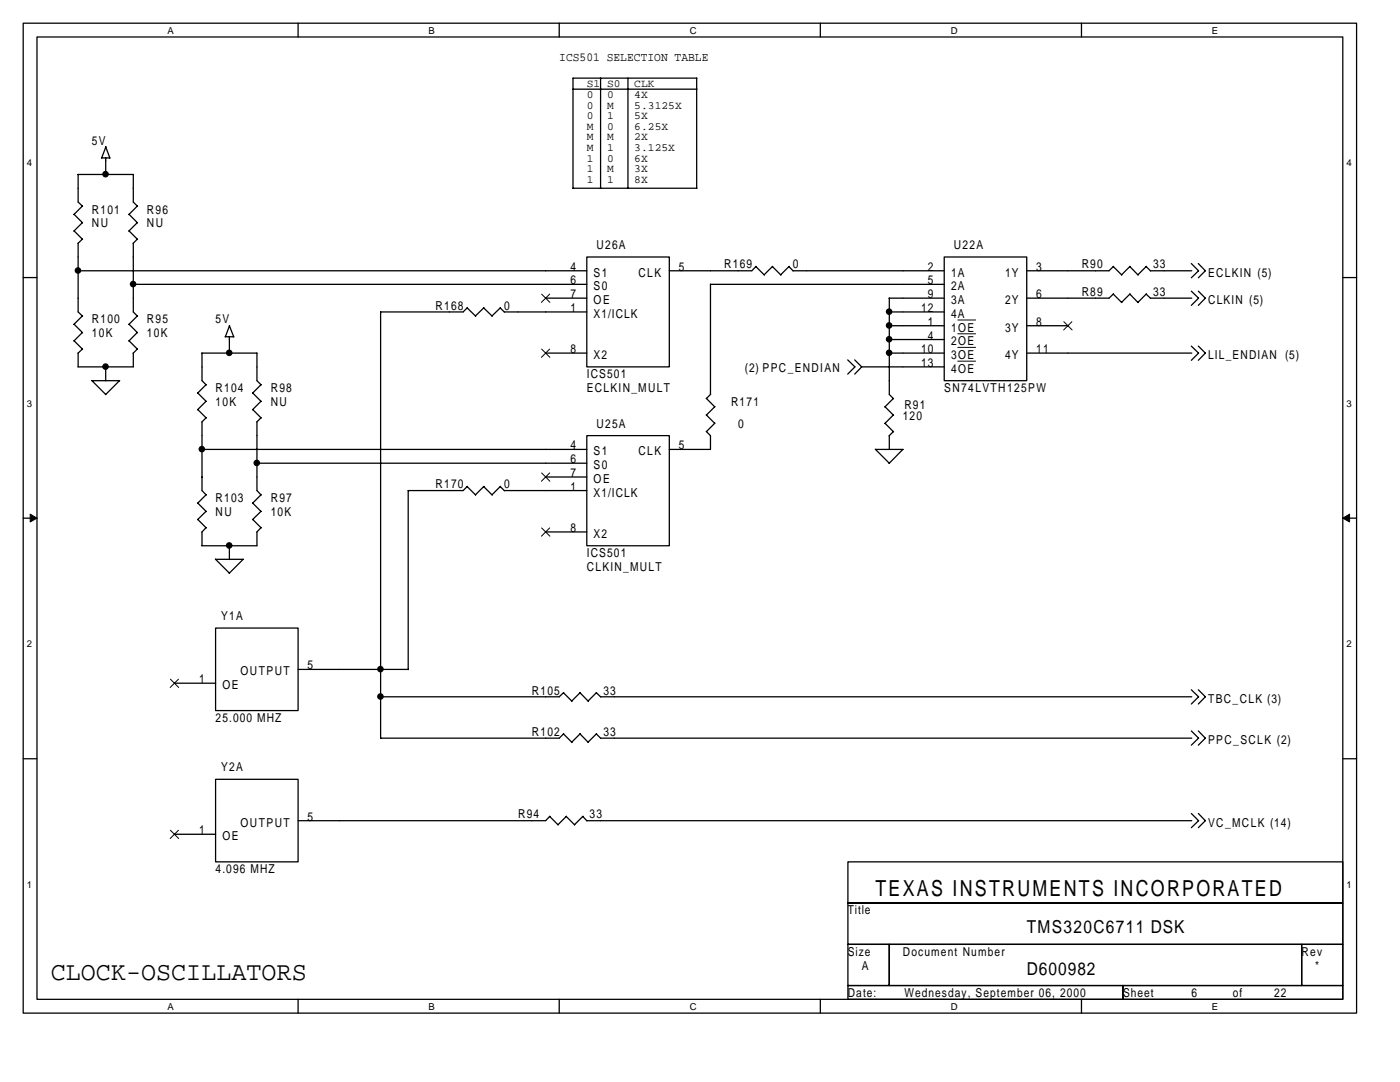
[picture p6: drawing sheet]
<svg xmlns="http://www.w3.org/2000/svg" width="279mm" height="216mm" viewBox="0 0 279 216" stroke-linecap="round" stroke-linejoin="round" font-family="sans-serif">
<path d="M4.6 4.6h266.1v197.6h-266.1zM7.4 7.4h260.6v192h-260.6z" fill="none" stroke="#000" stroke-width=".25"/>
<g fill="#fff">
<path d="M33.4 4.9h1.3v2.2h-1.3z"/>
<path d="M33.4 199.7h1.3v2.2h-1.3z"/>
</g>
<path d="M59.5 4.6v2.8M59.5 199.4v2.8" fill="none" stroke="#000" stroke-width=".25"/>
<g fill="#fff">
<path d="M85.5 4.9h1.3v2.2h-1.3z"/>
<path d="M85.5 199.7h1.3v2.2h-1.3z"/>
</g>
<path d="M111.6 4.6v2.8M111.6 199.4v2.8" fill="none" stroke="#000" stroke-width=".25"/>
<g fill="#fff">
<path d="M137.6 4.9h1.4v2.2h-1.4z"/>
<path d="M137.6 199.7h1.4v2.2h-1.4z"/>
</g>
<path d="M163.7 4.6v2.8M163.7 199.4v2.8" fill="none" stroke="#000" stroke-width=".25"/>
<g fill="#fff">
<path d="M189.8 4.9h1.3v2.2h-1.3z"/>
<path d="M189.8 199.7h1.3v2.2h-1.3z"/>
</g>
<path d="M215.8 4.6v2.8M215.8 199.4v2.8" fill="none" stroke="#000" stroke-width=".25"/>
<g fill="#fff">
<path d="M241.9 4.9h1.3v2.2h-1.3z"/>
<path d="M241.9 199.7h1.3v2.2h-1.3z"/>
<path d="M5.3 31.4h1.1v2.2h-1.1z"/>
<path d="M268.7 31.4h1.1v2.2h-1.1z"/>
<path d="M5.3 79.4h1.1v2.2h-1.1z"/>
<path d="M268.7 79.4h1.1v2.2h-1.1z"/>
</g>
<path d="M4.6 55.4h2.8M268 55.4h2.7" fill="none" stroke="#000" stroke-width=".25"/>
<g fill="#fff">
<path d="M5.3 127.4h1.1v2.2h-1.1z"/>
<path d="M268.7 127.4h1.1v2.2h-1.1z"/>
</g>
<path d="M4.6 103.4h2.8M268 103.4h2.7" fill="none" stroke="#000" stroke-width=".25"/>
<g fill="#000" stroke="#000" stroke-width=".2">
<path d="M6 102.6l1.4 .8-1.4 .8z" fill-rule="evenodd"/>
<path d="M268 103.4l1.3-.8v1.6z" fill-rule="evenodd"/>
</g>
<g fill="#fff">
<path d="M5.3 175.4h1.1v2.2h-1.1z"/>
<path d="M268.7 175.4h1.1v2.2h-1.1z"/>
</g>
<g fill="none" stroke="#000" stroke-width=".25">
<path d="M114.4 17.8h24.7M119.9 15.6v22M125.3 15.6v22M139 15.6v22M139.1 15.6h-24.7v22M15.6 34.8h11v5.5l.8 .9M15.6 34.8v5.5l.9 .9M20.2 31.5h1.7M21.1 31.5v3.4M21.1 29.3l.8 2.3M21.1 29.3l-.8 2.2M114.4 37.6h24.7"/>
<path d="M14.8 42.8l1.7 1.7M14.8 46.1l1.7 1.7M15.6 54h101.5M15.6 48.5v13.7l.9 .9M16.4 41.1l-1.7 1.7M16.4 44.4l-1.7 1.7M16.4 47.7l-.8 .9M25.8 42.8l1.6 1.7M25.8 46.1l1.6 1.7M26.6 48.5v13.7l.8 .9M26.6 56.7h90.5M27.4 41.1l-1.7 1.7"/>
<path d="M27.4 44.4l-1.7 1.7M27.4 47.7l-.8 .9M108.9 59.5h8.2M117.1 51.3h16.5v21.9h-16.5zM141.8 56.7v22M141.8 56.7h46.6M150.8 53.2l1.7 1.7M150.9 53.1l-.9 .9h-16.4M154.1 53.2l1.7 1.7M154.2 53.1l-1.7 1.7M157.5 53.2l.8 .9M157.5 53.1l-1.7 1.7"/>
<path d="M158.3 54h30.1M177.4 59.5h11M177.5 59.5v19.2l.8 .9M188.4 51.3h16.5v24.7h-16.5zM222.2 53.2l1.7 1.7M222.2 58.7l1.7 1.7M222.2 53.1l-.9 .9h-16.4M222.2 58.6l-.9 .9h-16.4M225.5 53.2l1.6 1.7M225.5 58.7l1.6 1.7M225.5 53.1l-1.7 1.7M225.5 58.6l-1.7 1.7"/>
<path d="M228.7 53.2l.9 .9M228.7 58.7l.9 .8M228.8 53.1l-1.7 1.7M228.8 58.6l-1.7 1.7M229.6 54h8.2M229.6 59.5h8.2M237.8 52.6l1.4 1.4-1.4 1.4M237.8 58.1l1.4 1.4-1.4 1.4M239.2 52.6l1.4 1.4-1.4 1.4M239.2 58.1l1.4 1.4-1.4 1.4M14.8 64.7l1.7 1.7M14.8 68l1.7 1.7"/>
<path d="M15.6 70.5v2.7M16.4 63l-1.7 1.7M16.4 66.4l-1.7 1.6M16.4 69.7l-.8 .8M18.3 75.9l2.8 2.8M18.3 76h5.6M21.1 73.2v2.8M23.8 76l-2.7 2.8M25.8 64.7l1.6 1.7M25.8 68l1.6 1.7M26.6 70.5v2.7h-11M27.4 63l-1.7 1.7"/>
<path d="M27.4 66.4l-1.7 1.6M27.4 69.7l-.8 .8M39.5 78.4l1.7 1.7M40.3 70.5h11v5.5l.8 .8M40.3 70.5v5.5l.9 .8M41.1 76.8l-1.7 1.7M45.8 67.2v3.3M45.8 65l.9 2.2M45.8 65l-.9 2.2h1.7M50.4 78.4l1.7 1.7M52.1 76.8l-1.7 1.7M94.9 63.1l-1.6-1.7-.9 .8h-16.4v85.1"/>
<path d="M96.5 61.4l1.7 1.7M96.6 61.4l-1.7 1.6M99.8 61.4l.9 .9M99.9 61.4l-1.7 1.6M100.6 62.2h16.5M108.9 70.5h8.2M140.9 79.5l1.7 1.7M141.8 78.7l-.8 .8M169.2 71.8l1.4 1.4-1.4 1.4M170.6 71.8l1.4 1.4-1.4 1.4M171.9 73.2h16.5M177.4 62.2h11"/>
<path d="M177.4 70.5h11M177.4 65h11M177.4 67.7h11M178.3 79.5l-1.7 1.7M204.9 70.5h32.9M204.9 65h8.2M237.8 69.1l1.4 1.4-1.4 1.4M239.2 69.1l1.4 1.4-1.4 1.4M39.5 81.7l1.7 1.7M40.3 89.7h76.8M40.3 84.2v13.7l.9 .9M41.1 80.1l-1.7 1.7"/>
<path d="M41.1 83.4l-.8 .8M41.1 98.7l-1.7 1.7M50.4 81.7l1.7 1.7M51.3 84.2v13.7l.8 .9M51.3 92.4h65.8M52.1 98.7l-1.7 1.7M52.1 80.1l-1.7 1.7M52.1 83.4l-.9 .8M93.2 97.1l1.7 1.7M93.3 97l-.9 .9h-10.9v35.7M96.5 97.1l1.7 1.7M96.6 97l-1.7 1.7"/>
<path d="M99.8 97.1l.9 .8M99.9 97l-1.7 1.7M100.6 97.9h16.5M108.9 95.2h8.2M117.1 86.9h16.5v22h-16.5zM140.9 86.1l.9 .8v2.8h-8.2M140.9 82.8l1.7 1.7M142.7 84.4l-1.7 1.7M142.7 81.1l-1.7 1.7M174.7 89.6l2.8 2.8M174.7 89.7h5.5M176.6 81.2l1.7 1.7"/>
<path d="M176.6 84.5l1.7 1.7M177.5 86.9v2.8M178.3 82.8l-1.7 1.7M178.3 86.1l-.9 .9M180.2 89.7l-2.8 2.8M39.5 100.4l1.7 1.7M39.5 103.6l1.7 1.7M40.3 106.1v2.8M41.1 102l-1.7 1.7M41.1 105.3l-.8 .9M43 111.6l2.8 2.8M43 111.6h5.6l-2.9 2.8"/>
<path d="M45.8 108.9v2.7M50.4 100.4l1.7 1.7M50.4 103.6l1.7 1.7M51.3 106.1v2.8h-11M52.1 102l-1.7 1.7M52.1 105.3l-.9 .9M108.9 106.1h8.2M34.8 136.3h8.2M43 125.3h16.5v16.5h-16.5zM59.5 133.6h22M112.5 138.2l1.6 1.7M112.5 138.2l-.9 .8h-35.6"/>
<path d="M115.8 138.2l1.6 1.7M115.8 138.2l-1.7 1.7M119 138.2l.9 .9M119.1 138.2l-1.7 1.7M119.9 139h117.9M237.8 137.6l1.4 1.4-1.4 1.5M239.2 137.6l1.4 1.4-1.4 1.5M4.6 151.4h2.8M43 155.5h16.5v16.5h-16.5zM112.5 146.4l1.6 1.7M112.5 146.4l-.9 .9h-35.6M115.8 146.4l1.6 1.7"/>
<path d="M115.8 146.4l-1.7 1.7M119 146.4l.9 .9M119.1 146.4l-1.7 1.7M119.9 147.3h117.9M237.8 145.9l1.4 1.4-1.4 1.4M239.2 145.9l1.4 1.4-1.4 1.4M268 151.4h2.7M34.8 166.5h8.2M109.7 162.9l1.7 1.7M109.7 162.9l-.8 .9h-49.4M113 162.9l1.7 1.7M113 162.9l-1.6 1.7"/>
<path d="M116.3 162.9l.9 .9M116.3 162.9l-1.6 1.7M117.1 163.8h120.7M169.2 172h98.8v8.2h-98.8zM237.8 162.3l1.4 1.5-1.4 1.4M239.2 162.3l1.4 1.5-1.4 1.4M169.2 188.4h8.3v8.3h-8.3zM169.2 196.7h54.9v2.7h-54.9zM169.2 180.2h98.8v8.2h-98.8zM177.5 188.4h82.3v8.3h-82.3zM224.1 196.7h43.9v2.7h-43.9zM259.8 188.4h8.2v8.3h-8.2z"/>
</g>
<g fill="none" stroke="#000" stroke-width=".2">
<path d="M108.1 58.7l1.6 1.6M109.7 58.7l-1.7 1.6M108.1 69.7l1.6 1.6M109.7 69.7l-1.7 1.6M191.1 63.9h3.6M191.1 66.6h3.6M191.1 69.3h3.6M191.1 72.1h3.6M212.3 64.2l1.7 1.6M213.9 64.2l-1.6 1.6M108.1 94.4l1.6 1.6M109.7 94.4l-1.7 1.6"/>
<path d="M108.1 105.3l1.6 1.7M109.7 105.3l-1.7 1.7M34 135.5l1.7 1.7M35.6 135.5l-1.6 1.7M34 165.7l1.7 1.6M35.6 165.7l-1.6 1.6"/>
</g>
<g fill="#000" stroke="#000" stroke-width=".25">
<circle cx="21.1" cy="34.8" r=".53"/>
<circle cx="15.6" cy="54" r=".53"/>
<circle cx="26.6" cy="56.7" r=".53"/>
<circle cx="21.1" cy="73.2" r=".53"/>
<circle cx="45.7" cy="70.4" r=".53"/>
<circle cx="177.4" cy="62.2" r=".53"/>
<circle cx="177.4" cy="64.9" r=".53"/>
<circle cx="177.4" cy="70.4" r=".53"/>
<circle cx="177.4" cy="67.7" r=".53"/>
<circle cx="40.3" cy="89.6" r=".53"/>
<circle cx="51.2" cy="92.4" r=".53"/>
<circle cx="45.7" cy="108.8" r=".53"/>
<circle cx="75.9" cy="133.5" r=".53"/>
<circle cx="75.9" cy="139" r=".53"/>
</g>
<text font-size="5.2" x="10.1" y="195.5">CLOCK-OSCILLATORS</text>
<text font-size="4.4" x="174.7" y="178.8">TEXAS INSTRUMENTS INCORPORATED</text>
<g font-size="3.6">
<text x="204.9" y="186.3">TMS320C6711 DSK</text>
<text x="204.9" y="194.5">D600982</text>
</g>
<g font-size="2.5">
<text x="111.6" y="12.2">ICS501 SELECTION TABLE</text>
<text x="18.3" y="28.9">5V</text>
<text x="18.3" y="42.6">R101</text>
<text x="18.3" y="45.3">NU</text>
<text x="29.3" y="42.6">R96</text>
<text x="29.3" y="45.3">NU</text>
<text x="119" y="49.7">U26A</text>
<text x="144.5" y="53.6">R169</text>
<text x="158.3" y="53.6">0</text>
<text x="190.3" y="49.7">U22A</text>
<text x="215.9" y="53.6">R90</text>
<text x="230.1" y="53.6">33</text>
<text x="113.8" y="56.7">6</text>
<text x="113.8" y="54">4</text>
<text x="113.8" y="59.5">7</text>
<text x="118.5" y="57.9">S0</text>
<text x="118.5" y="55.2">S1</text>
<text x="127.4" y="55.2">CLK</text>
<text x="135.5" y="54">5</text>
<text x="185.2" y="54">2</text>
<text x="185.2" y="56.7">5</text>
<text x="185.2" y="59.5">9</text>
<text x="189.8" y="55.2">1A</text>
<text x="189.8" y="57.9">2A</text>
<text x="200.6" y="55.2">1Y</text>
<text x="206.8" y="54">3</text>
<text x="206.8" y="59.5">6</text>
<text x="215.9" y="59">R89</text>
<text x="230.1" y="59">33</text>
<text x="241.1" y="55.2">ECLKIN (5)</text>
<text x="18.3" y="64.5">R100</text>
<text x="29.3" y="64.5">R95</text>
<text x="43" y="64.5">5V</text>
<text x="86.9" y="61.8">R168</text>
<text x="100.6" y="61.8">0</text>
<text x="113.8" y="62.2">1</text>
<text x="118.5" y="60.7">OE</text>
<text x="118.5" y="63.4">X1/ICLK</text>
<text x="183.8" y="62.2">12</text>
<text x="185.2" y="65">1</text>
<text x="189.8" y="60.7">3A</text>
<text x="189.8" y="63.4">4A</text>
<text x="200.6" y="60.7">2Y</text>
<text x="206.8" y="65">8</text>
<text x="241.1" y="60.7">CLKIN (5)</text>
<text x="18.3" y="67.3">10K</text>
<text x="29.3" y="67.3">10K</text>
<text x="113.8" y="70.5">8</text>
<text x="118.5" y="71.6">X2</text>
<text x="183.8" y="70.5">10</text>
<text x="185.2" y="67.8">4</text>
<text x="189.8" y="66.2">1OE</text>
<text x="189.8" y="68.9">2OE</text>
<text x="189.8" y="71.6">3OE</text>
<text x="200.6" y="66.2">3Y</text>
<text x="200.6" y="71.6">4Y</text>
<text x="206.8" y="70.5">11</text>
<text x="241.1" y="71.6">LIL_ENDIAN (5)</text>
<text x="117.1" y="75.5">ICS501</text>
<text x="148.6" y="74.1">(2) PPC_ENDIAN</text>
<text x="183.8" y="73.2">13</text>
<text x="189.8" y="74.4">4OE</text>
<text x="43" y="78.3">R104</text>
<text x="43" y="81">10K</text>
<text x="54" y="78.3">R98</text>
<text x="54" y="81">NU</text>
<text x="117.1" y="78.3">ECLKIN_MULT</text>
<text x="145.9" y="81">R171</text>
<text x="180.2" y="83.8">120</text>
<text x="180.5" y="81.6">R91</text>
<text x="188.4" y="78.3">SN74LVTH125PW</text>
<text x="113.8" y="89.7">4</text>
<text x="119" y="85.4">U25A</text>
<text x="135.5" y="89.7">5</text>
<text x="147.3" y="85.4">0</text>
<text x="113.8" y="92.4">6</text>
<text x="113.8" y="95.2">7</text>
<text x="118.5" y="93.6">S0</text>
<text x="118.5" y="90.9">S1</text>
<text x="127.4" y="90.9">CLK</text>
<text x="43" y="100.2">R103</text>
<text x="54" y="100.2">R97</text>
<text x="86.9" y="97.5">R170</text>
<text x="100.6" y="97.5">0</text>
<text x="113.8" y="97.9">1</text>
<text x="118.5" y="96.4">OE</text>
<text x="118.5" y="99.1">X1/ICLK</text>
<text x="43" y="102.9">NU</text>
<text x="54" y="102.9">10K</text>
<text x="113.8" y="106.1">8</text>
<text x="118.5" y="107.3">X2</text>
<text x="117.1" y="111.2">ICS501</text>
<text x="117.1" y="113.9">CLKIN_MULT</text>
<text x="44.1" y="123.8">Y1A</text>
<text x="39.8" y="136.3">1</text>
<text x="44.4" y="137.5">OE</text>
<text x="48" y="134.8">OUTPUT</text>
<text x="61.4" y="133.6">5</text>
<text x="106.1" y="138.6">R105</text>
<text x="120.4" y="138.6">33</text>
<text x="241.1" y="140.2">TBC_CLK (3)</text>
<text x="43" y="144.1">25.000 MHZ</text>
<text x="106.1" y="146.8">R102</text>
<text x="120.4" y="146.8">33</text>
<text x="241.1" y="148.5">PPC_SCLK (2)</text>
<text x="44.1" y="153.9">Y2A</text>
<text x="39.8" y="166.5">1</text>
<text x="44.4" y="167.7">OE</text>
<text x="48" y="164.9">OUTPUT</text>
<text x="61.4" y="163.8">5</text>
<text x="103.4" y="163.3">R94</text>
<text x="117.7" y="163.3">33</text>
<text x="241.1" y="164.9">VC_MCLK (14)</text>
<text x="43" y="174.3">4.096 MHZ</text>
<text x="169.2" y="182.5">Title</text>
<text x="169.2" y="190.7">Size</text>
<text x="180.2" y="190.7">Document Number</text>
<text x="259.8" y="190.7">Rev</text>
<text x="172" y="193.5">A</text>
<text x="262.5" y="193.5">*</text>
<text x="169.2" y="198.9">Date:</text>
<text x="180.5" y="198.9">Wednesday, September 06, 2000</text>
<text x="224.1" y="198.9">Sheet</text>
<text x="237.8" y="198.9">6</text>
<text x="246.1" y="198.9">of</text>
<text x="254.3" y="198.9">22</text>
</g>
<g font-size="2.2">
<text x="117.1" y="17.4">S1 S0</text>
<text x="126.6" y="17.4">CLK</text>
<text x="117.1" y="19.5">0</text>
<text x="117.1" y="21.7">0</text>
<text x="117.1" y="23.8">0</text>
<text x="121.2" y="19.5">0</text>
<text x="121.2" y="21.7">M</text>
<text x="121.2" y="23.8">1</text>
<text x="126.6" y="19.5">4X</text>
<text x="126.6" y="21.7">5.3125X</text>
<text x="126.6" y="23.8">5X</text>
<text x="117.1" y="25.9">M</text>
<text x="117.1" y="28">M</text>
<text x="121.2" y="25.9">0</text>
<text x="121.2" y="28">M</text>
<text x="126.6" y="25.9">6.25X</text>
<text x="126.6" y="28">2X</text>
<text x="117.1" y="30.1">M</text>
<text x="117.1" y="32.2">1</text>
<text x="117.1" y="34.4">1</text>
<text x="121.2" y="30.1">1</text>
<text x="121.2" y="32.2">0</text>
<text x="121.2" y="34.4">M</text>
<text x="126.6" y="30.1">3.125X</text>
<text x="126.6" y="32.2">6X</text>
<text x="126.6" y="34.4">3X</text>
<text x="117.1" y="36.5">1</text>
<text x="121.2" y="36.5">1</text>
<text x="126.6" y="36.5">8X</text>
</g>
<g font-size="1.9">
<text x="33.4" y="6.7">A</text>
<text x="85.5" y="6.7">B</text>
<text x="137.6" y="6.7">C</text>
<text x="189.8" y="6.7">D</text>
<text x="241.9" y="6.7">E</text>
<text x="5.3" y="33.2">4</text>
<text x="268.7" y="33.2">4</text>
<text x="5.3" y="81.2">3</text>
<text x="268.7" y="81.2">3</text>
<text x="5.3" y="129.2">2</text>
<text x="268.7" y="129.2">2</text>
<text x="5.3" y="177.2">1</text>
<text x="268.7" y="177.2">1</text>
<text x="33.4" y="201.5">A</text>
<text x="85.5" y="201.5">B</text>
<text x="137.6" y="201.5">C</text>
<text x="189.8" y="201.5">D</text>
<text x="241.9" y="201.5">E</text>
</g>
</svg>
